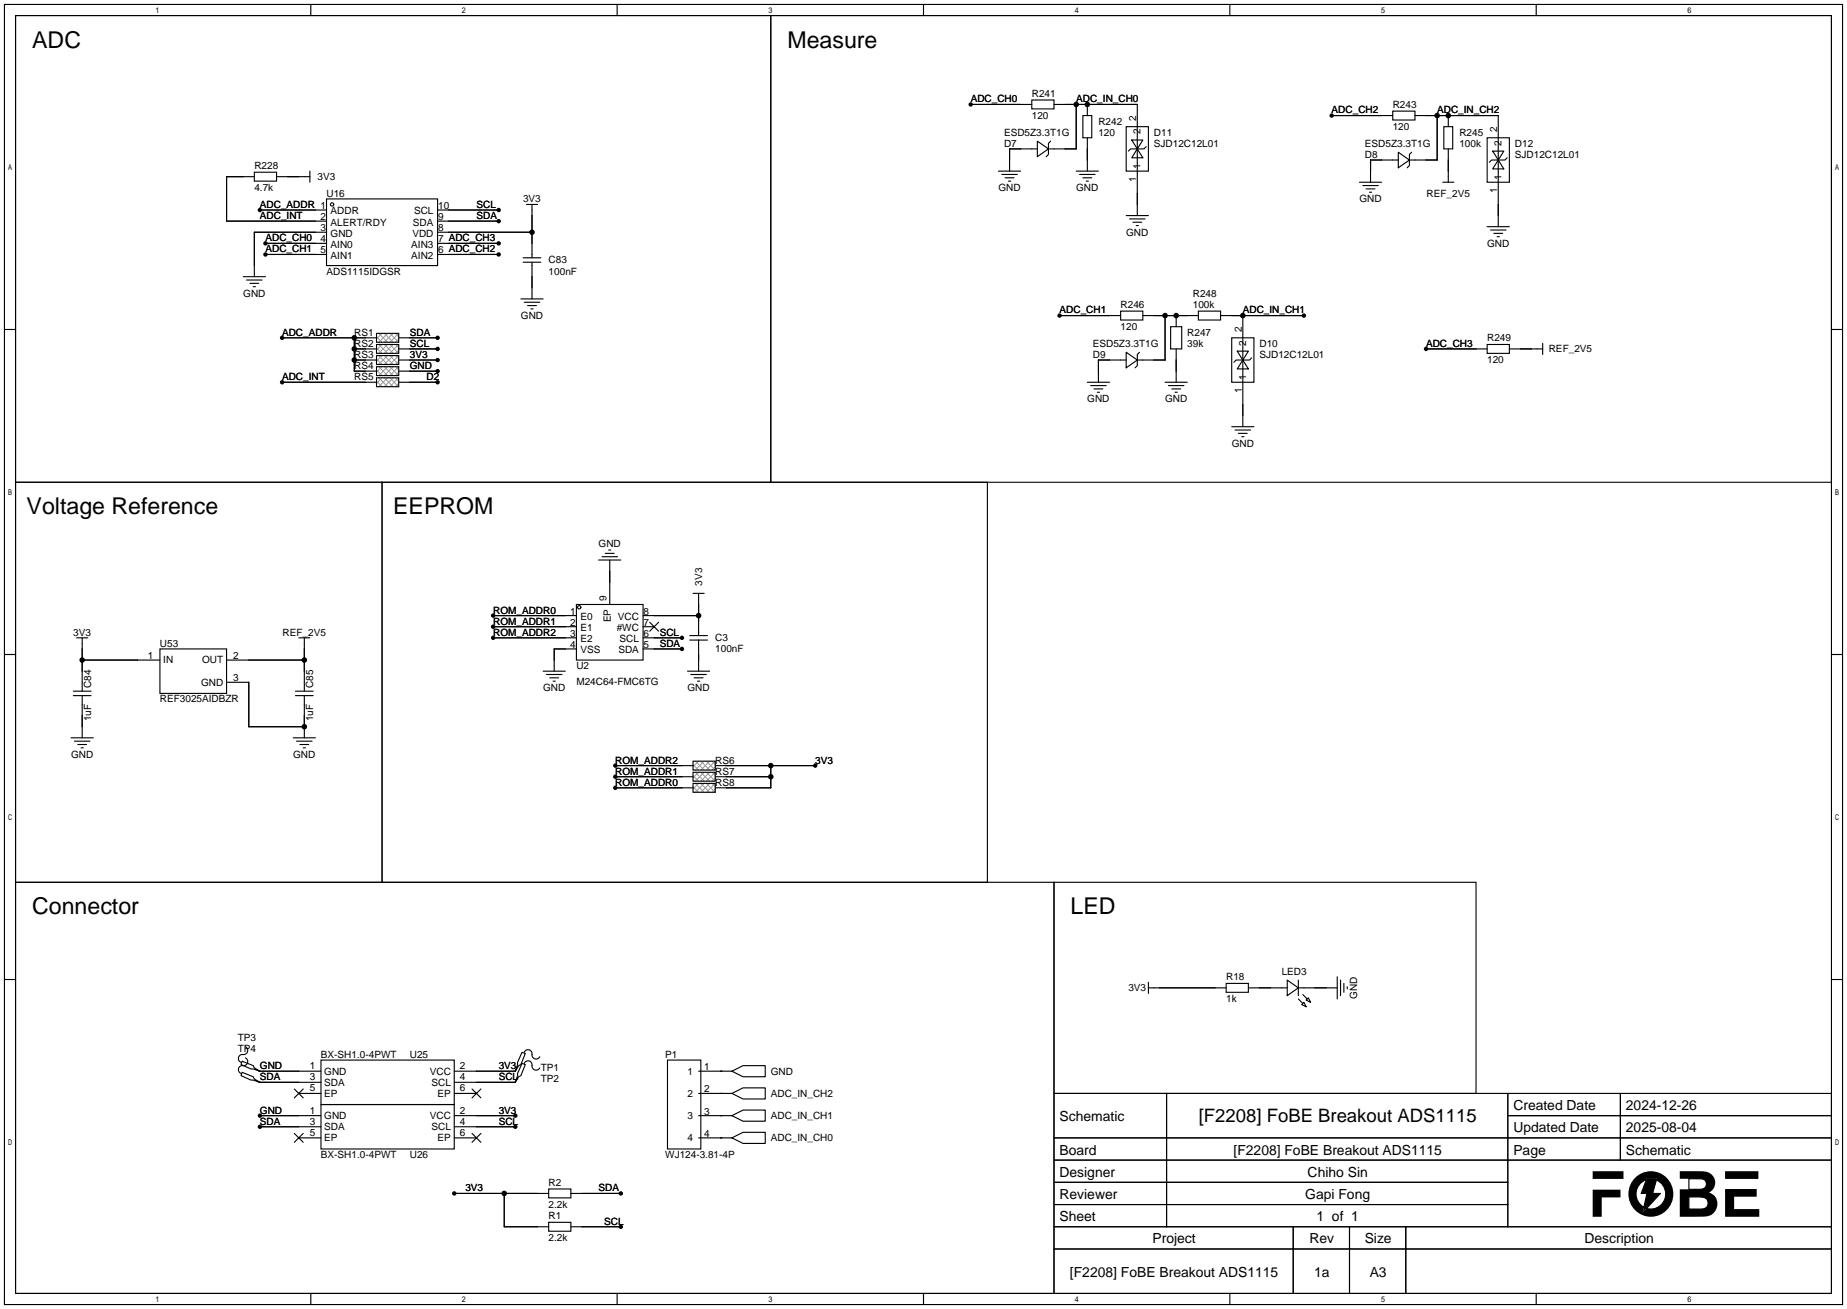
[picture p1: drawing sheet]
<svg xmlns="http://www.w3.org/2000/svg" width="422mm" height="299mm" viewBox="0 0 422 299" stroke-linecap="round" stroke-linejoin="round" font-family="sans-serif">
<g fill="#000">
<path d="M364.2 271.9h6.4v1.8h-4.3v4.4h-2.1zM364.2 267.7h7.1v1.8h-7.1zM376.7 269.3h2.2l-.9 3.5h1.8l-4.1 4.4 1-4.4h-1.4zM394.5 271.8h7.3v1.7h-5.2v2.9h5.7v1.7h-7.8zM394.5 267.7h7.6v1.8h-7.6z"/>
<path d="M372.4 272.9a5.2 5.2 0 0 0 10.3 0 5.2 5.2 0 0 0-10.3 0zM375 270.6l1.5-1 .2-.3h2.2l-.1 .4a3.4 3.4 0 0 1 2 4.3 3.4 3.4 0 0 1-4.2 2.2l-.9 1 .2-1.2a3.5 3.5 0 0 1-.9-5.4z"/>
<path d="M384.2 267.7v1.7l4.4 .1a1.26 1.26 0 0 1 1.6 1.2 1.26 1.26 0 0 1-1.6 1.1l-4.4 .1v6.2h3.5a7.2 7.2 0 0 0 3.9-.5 2.97 2.97 0 0 0 .7-4.1l-.5-.4-1-.5a2.6 2.6 0 0 0 1.3-3.2 2.6 2.6 0 0 0-3-1.7zM386.2 273.6h1.7a2.43 2.43 0 0 1 2.6 .9v1.2l-.6 .5-3.7 .2z"/>
<circle cx="222" cy="23.9" r=".51"/>
<circle cx="246.1" cy="23.9" r=".63"/>
<circle cx="248.7" cy="23.9" r=".63"/>
<circle cx="304.5" cy="26.4" r=".51"/>
<circle cx="328.7" cy="26.4" r=".63"/>
<circle cx="331.2" cy="26.4" r=".63"/>
<circle cx="59.4" cy="48" r=".51"/>
<circle cx="60.7" cy="55.6" r=".51"/>
<circle cx="60.7" cy="58.2" r=".51"/>
<circle cx="114" cy="55.6" r=".51"/>
<circle cx="114" cy="48" r=".51"/>
<circle cx="114" cy="50.5" r=".51"/>
<circle cx="114" cy="58.2" r=".51"/>
<circle cx="121.7" cy="53.1" r=".63"/>
<circle cx="64.5" cy="77.2" r=".51"/>
<circle cx="81" cy="77.2" r=".63"/>
<circle cx="81" cy="79.8" r=".63"/>
<circle cx="100.1" cy="79.8" r=".51"/>
<circle cx="100.1" cy="77.2" r=".51"/>
<circle cx="242.3" cy="72.1" r=".51"/>
<circle cx="266.4" cy="72.1" r=".63"/>
<circle cx="269" cy="72.1" r=".63"/>
<circle cx="284.2" cy="72.1" r=".63"/>
<circle cx="298.2" cy="72.1" r=".51"/>
<circle cx="326.1" cy="79.8" r=".51"/>
<circle cx="64.5" cy="87.4" r=".51"/>
<circle cx="81" cy="82.3" r=".63"/>
<circle cx="100.1" cy="87.4" r=".51"/>
<circle cx="100.1" cy="84.8" r=".51"/>
<circle cx="100.1" cy="82.3" r=".51"/>
<circle cx="18.8" cy="150.9" r=".63"/>
<circle cx="69.6" cy="150.9" r=".63"/>
<circle cx="112.8" cy="145.8" r=".51"/>
<circle cx="112.8" cy="140.7" r=".51"/>
<circle cx="112.8" cy="143.3" r=".51"/>
<circle cx="156" cy="145.8" r=".51"/>
<circle cx="156" cy="148.3" r=".51"/>
<circle cx="159.8" cy="140.7" r=".63"/>
<circle cx="69.6" cy="166.1" r=".63"/>
<circle cx="140.7" cy="177.5" r=".51"/>
<circle cx="140.7" cy="175" r=".51"/>
<circle cx="176.3" cy="175" r=".63"/>
<circle cx="176.3" cy="177.5" r=".63"/>
<circle cx="186.4" cy="175" r=".51"/>
<circle cx="140.7" cy="180.1" r=".51"/>
<circle cx="59.4" cy="255" r=".51"/>
<circle cx="59.4" cy="257.6" r=".51"/>
<circle cx="117.9" cy="255" r=".51"/>
<circle cx="117.9" cy="257.6" r=".51"/>
<circle cx="103.9" cy="272.8" r=".51"/>
<circle cx="115.3" cy="272.8" r=".63"/>
<circle cx="142" cy="272.8" r=".51"/>
<circle cx="142" cy="280.4" r=".51"/>
</g>
<g fill="none" stroke="#000" stroke-width=".25">
<path d="M1 1h420.4v297.2h-420.4zM3.6 3.6h415.2v292.1h-415.2zM3.6 3.6h172.7v106.6h-172.7zM71.1 1v2.6M141.1 1v2.6M176.3 3.6h242.5v106.6h-242.5zM211.2 1v2.6M281.3 1v2.6M351.3 1v2.6M58.2 39.4h5v2h-5zM70.9 39.1v2.6M222 23.9h14"/>
<path d="M228.3 39.1h5.1M229.1 39.9h3.6M236 22.9h5v2h-5zM237.2 32.3l2.6 1.7-2.6 1.8zM237.2 34h-6.3v5.1M240.3 32.3l-.5 .5v2.5l-.5 .5M241 23.9h19.1v25.4M246.1 23.9v10.1h-6.3M246.1 39.1h5.1M246.9 39.9h3.5M247.6 26.4h2.1v5.1h-2.1zM248.7 23.9v2.5"/>
<path d="M248.7 31.5v7.6M257.6 29h5v10.1h-5zM258.8 32h2.6l-1.3 2zM260.1 34l1.3 2.1h-2.6zM262.1 33.5l-.5 .5h-3l-.5 .5M304.5 26.4h14M318.5 25.4h5.1v2h-5.1zM319.8 34.8l2.5 1.8-2.5 1.8zM319.8 36.6h-6.4v5.1M322.8 34.8l-.5 .5v2.5l-.5 .6M323.6 26.4h19v25.4M328.7 26.4v10.2h-6.4"/>
<path d="M330.2 29h2v5h-2zM331.2 26.4v2.6M331.2 34v7.7M340.1 31.5h5.1v10.2h-5.1zM341.4 34.5h2.5l-1.3 2.1zM342.6 36.6l1.3 2h-2.5zM344.7 36.1l-.5 .5h-3.1l-.5 .5M58.2 40.4h-6.4v10.1h22.9M59.4 48h15.3M60.7 55.6h14M60.7 58.2h14M63.2 40.4h7.7"/>
<path d="M74.7 45.5h25.4v15.2h-25.4zM74.7 53.1h-16.5v10.1M100.1 48h13.9M100.1 50.5h13.9M100.1 53.1h21.6M100.1 55.6h13.9M100.1 58.2h13.9M119.6 59.9h4.1M119.6 58.9h4.1M120.4 46.7h2.5M121.7 46.7v12.2M121.7 59.9v8.4"/>
<path d="M229.9 40.6h2M230.6 41.4h.5M247.6 40.6h2.1M248.4 41.4h.5M257.6 49.3h5M258.3 50h3.6M259.1 50.8h2M259.8 51.6h.5M310.9 41.7h5.1M311.7 42.4h3.5M312.4 43.2h2.1M313.2 43.9h.5"/>
<path d="M329.9 41.7h2.6M340.1 51.8h5.1M340.9 52.6h3.5M341.6 53.3h2.1M342.4 54.1h.5M1 75.3h2.6M55.6 63.2h5.1M56.4 64h3.5M57.1 64.8h2.1M57.9 65.5h.5M64.5 77.2h21.6M81 77.2v7.6h5.1"/>
<path d="M81 79.8h5.1M86.1 78.7h5.1v2.1h-5.1zM86.1 76.2h5.1v2h-5.1zM91.2 77.2h8.9M91.2 79.8h8.9M119.1 68.3h5.1M119.9 69.1h3.5M120.6 69.9h2.1M121.4 70.6h.5M242.3 72.1h14M256.3 71.1h5.1v2.1h-5.1zM261.4 72.1h12.7"/>
<path d="M266.4 72.1v10.2h-6.3M267.7 74.7h2.6v5.1h-2.6zM269 72.1v2.6M269 79.8v7.6M274.1 71.1h5v2.1h-5zM279.1 72.1h19.1M281.7 77.2h5.1v10.2h-5.1zM284.2 72.1v25.4M326.1 79.8h14M340.1 78.7h5.1v2.1h-5.1zM345.2 79.8h7.6M352.8 78.5v2.5"/>
<path d="M418.8 75.3h2.6M64.5 87.4h21.6M81 82.3h5.1M86.1 86.4h5.1v2h-5.1zM86.1 81.3h5.1v2h-5.1zM86.1 83.8h5.1v2.1h-5.1zM91.2 82.3h8.9M91.2 84.8h8.9M91.2 87.4h8.9M248.7 87.4h5M249.4 88.1h3.6M250.2 88.9h2"/>
<path d="M251 89.7h.5M257.6 80.5l2.5 1.8-2.5 1.8zM257.6 82.3h-6.4v5.1M260.6 80.5l-.5 .5v2.6l-.5 .5M266.4 87.4h5.1M267.2 88.1h3.6M268 88.9h2M268.7 89.7h.5M281.7 97.5h5.1M282.4 98.3h3.6M283 80.3h2.5l-1.3 2zM283.2 99.1h2"/>
<path d="M284 99.8h.5M284.2 82.3l1.3 2h-2.5zM286.3 81.8l-.5 .5h-3.1l-.5 .5M3.6 110.2h83.8v91.5h-83.8zM87.4 110.2h138.4v91.5h-138.4zM131.8 138.2h15.3v12.7h-15.3zM136.9 128h5.1M137.7 127.3h3.5M138.4 126.5h2.1M139.2 125.7h.5M139.4 128v10.2M158.5 135.6h2.5"/>
<path d="M159.8 135.6v9.7M1 149.6h2.6M16.8 159h4M16.8 158h4M17.5 145.8h2.6M18.8 145.8v12.2M18.8 159v9.7M18.8 150.9h17.8M36.6 148.3h15.2v10.2h-15.2zM51.8 150.9h17.8M51.8 156h5.1v10.1h12.7M67.6 159h4"/>
<path d="M67.6 158h4M68.3 145.8h2.6M69.6 145.8v12.2M69.6 159v9.7M112.8 140.7h19M112.8 143.3h19M112.8 145.8h19M124.2 153.4h5.1M125 154.2h3.5M125.7 154.9h2.1M126.5 155.7h.5M131.8 148.3h-5.1v5.1"/>
<path d="M147.1 140.7h12.7M147.1 143.3h2.5M147.1 145.8h8.9M147.1 148.3h8.9M148.6 142.2l2 2.1M150.6 142.2l-2 2.1M157.2 153.4h5.1M157.7 146.3h4.1M157.7 145.3h4.1M158 154.2h3.5M158.7 154.9h2.1M159.5 155.7h.5"/>
<path d="M159.8 146.3v7.1M418.8 149.6h2.6M16.3 168.7h5M17 169.4h3.6M17.8 170.2h2M18.5 170.9h.5M67.1 168.7h5M67.8 169.4h3.6M68.6 170.2h2M69.3 170.9h.5M140.7 175h17.8M140.7 177.5h17.8"/>
<path d="M158.5 179.1h5.1v2h-5.1zM158.5 174h5.1v2h-5.1zM158.5 176.5h5.1v2.1h-5.1zM163.6 175h22.8M163.6 177.5h12.7M176.3 175v5.1h-12.7M140.7 180.1h17.8M3.6 201.7h237.4v94h-237.4zM241 201.7h96.6v48.2h-96.6zM1 223.9h2.6M56.1 239.3a.98 .98 0 0 1 .5 1.3 .98 .98 0 0 1-1.3 .4 .93 .93 0 0 0-.8 .9 .93 .93 0 0 0 .6 .9M262.6 225.8h17.8"/>
<path d="M262.6 224.5v2.6M280.4 224.8h5.1v2h-5.1zM285.5 225.8h8.9M294.4 224l2.5 1.8-2.5 1.8zM296.9 225.8h8.9M296.9 228.3l1 1.1M296.9 224v3.6M297.7 229.6l.5-.5 .5 1zM297.9 227.3l1.1 1M298.7 228.6l.5-.5 .5 1zM305.8 223.3v5M306.6 224v3.6"/>
<path d="M307.3 224.8v2M308.1 225.6v.5M418.8 223.9h2.6M55.4 242.6l2.5 1 .3 .5 1.2 .8-1.5-.6h-.5l-2.3-1zM55.4 245.1l2.5 1 .3 .5 1.2 .8-1.5-.5h-.5l-2.3-1zM56.1 241.8a.98 .98 0 0 1 .5 1.3 .98 .98 0 0 1-1.3 .5 .93 .93 0 0 0-.8 .8 .93 .93 0 0 0 .6 1M59.2 244.9h14.2M59.2 247.4h14.2M59.4 255h14M59.4 257.6h14M67.3 248.9l2 2.1M67.3 259.1l2 2"/>
<path d="M68.3 249.9h5.1M69.3 248.9l-2 2.1M69.3 259.1l-2 2M73.4 242.3h30.5v10.2h-30.5zM73.4 252.5h30.5v10.1h-30.5zM103.9 249.9h5.1M103.9 255h14M103.9 244.9h14M103.9 247.4h14M103.9 257.6h14M107.9 248.9l2.1 2.1M107.9 259.1l2.1 2"/>
<path d="M110 248.9l-2.1 2.1M110 259.1l-2.1 2M117.9 244.6v.3M117.9 247.1v.3M119.4 240.5l.7 .3-1 2.5-.5 .3-.7 1.3 .5-1.6v-.5zM119.4 243.1l.7 .2-1 2.6-.5 .2-.7 1.3 .5-1.5v-.5zM119.9 240.5a.93 .93 0 0 1 1.1-.5 .93 .93 0 0 1 .7 1 .94 .94 0 0 0 .6 1 .94 .94 0 0 0 1.1-.4M119.9 243.1a.93 .93 0 0 1 1.1-.6 .93 .93 0 0 1 .7 1.1 .94 .94 0 0 0 .6 1 .94 .94 0 0 0 1.1-.5M152.7 242.3h7.6v20.3h-7.6zM159.8 249.9h7.6M159.8 255h7.6M159.8 244.9h7.6"/>
<path d="M164.8 255h.1M164.8 249.9h.1M164.8 244.9h.1M167.4 255l2.5-1.3h5.1v2.6h-5.1zM167.4 249.9l2.5-1.2h5.1v2.5h-5.1zM167.4 244.9l2.5-1.3h5.1v2.5h-5.1zM241 249.9h177.8v45.8h-177.8zM266.8 249.9v30.5M344.8 249.9v30.5M344.8 255h74M370.6 249.9v15.3M68.3 260.1h5.1"/>
<path d="M103.9 260.1h5.1M103.9 272.8h21.6M115.3 272.8v7.6h10.2M125.5 279.4h5.1v2h-5.1zM125.5 271.8h5.1v2h-5.1zM130.6 272.8h11.4M159.8 260.1h7.6M164.8 260.1h.1M167.4 260.1l2.5-1.3h5.1v2.6h-5.1zM241 260.1h177.8M241 265.2h177.8M241 270.3h103.8"/>
<path d="M241 275.3h103.8M375 270.6l1.5-.9-1.2 3.1h1.3l-.7 3.2a3.5 3.5 0 0 1-.9-5.4zM378.8 269.7a3.4 3.4 0 0 1 2 4.3 3.4 3.4 0 0 1-4.2 2.2l3.2-3.4h-1.8zM386.2 273.6h3.1a1.36 1.36 0 0 1 1.3 1.5 1.36 1.36 0 0 1-1.5 1.3h-2.9zM386.2 269.4l2.4 .1a1.26 1.26 0 0 1 1.6 1.2 1.26 1.26 0 0 1-1.6 1.1l-2.4 .1zM71.1 295.7v2.5M130.6 280.4h11.4M141.1 295.7v2.5M211.2 295.7v2.5M241 280.4h177.8M241 285.5h177.8M281.3 295.7v2.5"/>
<path d="M295.8 280.4v15.3M308.6 280.4v15.3M321.5 280.4v15.3M351.3 295.7v2.5"/>
<circle cx="75.9" cy="46.7" r=".38"/>
<circle cx="132.5" cy="138.8" r=".38"/>
</g>
<g fill="none" stroke="#999" stroke-width=".23">
<path d="M86.1 79.5l1.3 1.3M86.1 77l1.3 1.2M86.6 78.7l2 2.1M86.6 76.2l2 2M87.4 78.7l-1.3 1.3M87.4 76.2l-1.3 1.3M87.9 78.7l2 2.1M87.9 76.2l2 2M88.6 78.7l-2 2.1M88.6 76.2l-2 2M89.2 78.7l2 2.1M89.2 76.2l2 2"/>
<path d="M89.9 78.7l-2 2.1M89.9 76.2l-2 2M90.4 78.7l.8 .8M90.4 76.2l.8 .8M91.2 77.5l-.8 .7M91.2 78.7l-2 2.1M91.2 76.2l-2 2M86.1 87.1l1.3 1.3M86.1 84.6l1.3 1.3M86.1 82l1.3 1.3M86.6 86.4l2 2M86.6 81.3l2 2"/>
<path d="M86.6 83.8l2 2.1M87.4 86.4l-1.3 1.2M87.4 81.3l-1.3 1.3M87.4 83.8l-1.3 1.3M87.9 86.4l2 2M87.9 83.8l2 2.1M87.9 81.3l2 2M88.6 86.4l-2 2M88.6 81.3l-2 2M88.6 83.8l-2 2.1M89.2 86.4l2 2M89.2 83.8l2 2.1"/>
<path d="M89.2 81.3l2 2M89.9 83.8l-2 2.1M89.9 86.4l-2 2M89.9 81.3l-2 2M90.4 86.4l.8 .7M90.4 83.8l.8 .8M90.4 81.3l.8 .7M91.2 82.6l-.8 .7M91.2 83.8l-2 2.1M91.2 85.1l-.8 .8M91.2 86.4l-2 2M91.2 87.6l-.8 .8"/>
<path d="M91.2 80l-.8 .8M91.2 81.3l-2 2M158.5 179.8l1.3 1.3M158.5 177.3l1.3 1.3M158.5 174.8l1.3 1.2M159 179.1l2 2M159 176.5l2 2.1M159 174l2 2M159.8 179.1l-1.3 1.2M159.8 174l-1.3 1.3M159.8 176.5l-1.3 1.3M160.3 179.1l2 2"/>
<path d="M160.3 176.5l2 2.1M160.3 174l2 2M161 179.1l-2 2M161 174l-2 2M161 176.5l-2 2.1M161.5 179.1l2.1 2M161.5 176.5l2.1 2.1M161.5 174l2.1 2M162.3 176.5l-2 2.1M162.3 179.1l-2 2M162.3 174l-2 2M162.8 179.1l.8 .7"/>
<path d="M162.8 174l.8 .8M162.8 176.5l.8 .8M163.6 175.3l-.8 .7M163.6 176.5l-2.1 2.1M163.6 177.8l-.8 .8M163.6 179.1l-2.1 2M163.6 174l-2.1 2M163.6 180.3l-.8 .8"/>
</g>
<g font-size="5.3">
<text x="7.4" y="10.9">ADC</text>
<text x="180.1" y="10.9">Measure</text>
<text x="6.1" y="117.5">Voltage Reference</text>
<text x="89.9" y="117.5">EEPROM</text>
<text x="7.4" y="209">Connector</text>
<text x="244.9" y="209">LED</text>
</g>
<text font-size="4.2" x="274.2" y="256.5">[F2208] FoBE Breakout ADS1115</text>
<g font-size="3.2">
<text x="242.3" y="256.3">Schematic</text>
<text x="346.1" y="253.7">Created Date</text>
<text x="371.8" y="253.7">2024-12-26</text>
<text x="242.3" y="263.9">Board</text>
<text x="282.1" y="263.9">[F2208] FoBE Breakout ADS1115</text>
<text x="346.1" y="258.8">Updated Date</text>
<text x="346.1" y="263.9">Page</text>
<text x="371.8" y="258.8">2025-08-04</text>
<text x="371.8" y="263.9">Schematic</text>
<text x="242.3" y="269">Designer</text>
<text x="299.1" y="269">Chiho Sin</text>
<text x="242.3" y="274.1">Reviewer</text>
<text x="298.5" y="274.1">Gapi Fong</text>
<text x="242.3" y="279.1">Sheet</text>
<text x="301.1" y="279.1">1 of 1</text>
<text x="263.6" y="284.2">Project</text>
<text x="299.5" y="284.2">Rev</text>
<text x="312.1" y="284.2">Size</text>
<text x="362.4" y="284.2">Description</text>
<text x="244.7" y="291.8">[F2208] FoBE Breakout ADS1115</text>
<text x="300.6" y="291.8">1a</text>
<text x="313.2" y="291.8">A3</text>
</g>
<g font-size="2.3">
<text x="222" y="23.4">ADC_CH0</text>
<text x="236" y="22.1">R241</text>
<text x="246.1" y="23.4">ADC_IN_CH0</text>
<text x="236" y="27.2">120</text>
<text x="251.2" y="28.5">R242</text>
<text x="259.8" y="27.7" transform="rotate(-90 259.8 27.7)">2</text>
<text x="304.5" y="25.9">ADC_CH2</text>
<text x="318.5" y="24.7">R243</text>
<text x="318.5" y="29.7">120</text>
<text x="328.7" y="25.9">ADC_IN_CH2</text>
<text x="229.6" y="33.6">D7</text>
<text x="229.6" y="31">ESD5Z3.3T1G</text>
<text x="251.2" y="31">120</text>
<text x="260.9" y="30.7" transform="rotate(-90 260.9 30.7)">2</text>
<text x="263.9" y="31">D11</text>
<text x="263.9" y="33.6">SJD12C12L01</text>
<text x="312.2" y="33.6">ESD5Z3.3T1G</text>
<text x="333.8" y="31">R245</text>
<text x="333.8" y="33.6">100k</text>
<text x="342.4" y="30.2" transform="rotate(-90 342.4 30.2)">2</text>
<text x="343.4" y="33.3" transform="rotate(-90 343.4 33.3)">2</text>
<text x="346.5" y="33.6">D12</text>
<text x="58.2" y="38.6">R228</text>
<text x="72.6" y="41.2">3V3</text>
<text x="259.8" y="41.7" transform="rotate(-90 259.8 41.7)">1</text>
<text x="260.9" y="38.6" transform="rotate(-90 260.9 38.6)">1</text>
<text x="312.2" y="36.1">D8</text>
<text x="343.4" y="41.1" transform="rotate(-90 343.4 41.1)">1</text>
<text x="346.5" y="36.1">SJD12C12L01</text>
<text x="58.2" y="43.7">4.7k</text>
<text x="59.4" y="47.5">ADC_ADDR 1</text>
<text x="74.7" y="45">U16</text>
<text x="100.2" y="47.8">10</text>
<text x="109" y="47.5">SCL</text>
<text x="119.6" y="46.3">3V3</text>
<text x="228.3" y="43.7">GND</text>
<text x="246.1" y="43.7">GND</text>
<text x="310.9" y="46.3">GND</text>
<text x="326.3" y="45">REF_2V5</text>
<text x="342.4" y="44.2" transform="rotate(-90 342.4 44.2)">1</text>
<text x="59.4" y="50.1">ADC_INT</text>
<text x="73.3" y="50.3">2</text>
<text x="73.3" y="52.8">3</text>
<text x="75.6" y="49">ADDR</text>
<text x="75.6" y="51.6">ALERT/RDY</text>
<text x="94.4" y="51.6">SDA</text>
<text x="94.7" y="49">SCL</text>
<text x="100.2" y="52.8">8</text>
<text x="100.2" y="50.3">9</text>
<text x="109" y="50.1">SDA</text>
<text x="257.6" y="53.9">GND</text>
<text x="60.7" y="57.7">ADC_CH1</text>
<text x="60.7" y="55.1">ADC_CH0</text>
<text x="73.3" y="55.4">4</text>
<text x="73.3" y="57.9">5</text>
<text x="75.6" y="54.1">GND</text>
<text x="75.6" y="56.6">AIN0</text>
<text x="75.6" y="59.2">AIN1</text>
<text x="94.1" y="59.2">AIN2</text>
<text x="94.1" y="56.6">AIN3</text>
<text x="94.3" y="54.1">VDD</text>
<text x="100.2" y="57.9">6 ADC_CH2</text>
<text x="100.2" y="55.4">7 ADC_CH3</text>
<text x="340.1" y="56.4">GND</text>
<text x="74.7" y="62.8">ADS1115IDGSR</text>
<text x="125.5" y="60.2">C83</text>
<text x="125.5" y="62.8">100nF</text>
<text x="55.6" y="67.8">GND</text>
<text x="242.3" y="71.7">ADC_CH1</text>
<text x="256.3" y="70.4">R246</text>
<text x="272.8" y="67.8">R248</text>
<text x="272.8" y="70.4">100k</text>
<text x="284.2" y="71.7">ADC_IN_CH1</text>
<text x="64.5" y="76.7">ADC_ADDR</text>
<text x="81" y="76.7">RS1</text>
<text x="93.7" y="76.7">SDA</text>
<text x="119.1" y="72.9">GND</text>
<text x="256.3" y="75.5">120</text>
<text x="271.5" y="76.7">R247</text>
<text x="284" y="75.9" transform="rotate(-90 284 75.9)">2</text>
<text x="81" y="81.8">RS3</text>
<text x="81" y="79.3">RS2</text>
<text x="93.7" y="79.3">SCL</text>
<text x="93.7" y="81.8">3V3</text>
<text x="249.9" y="81.8">D9</text>
<text x="249.9" y="79.3">ESD5Z3.3T1G</text>
<text x="271.5" y="79.3">39k</text>
<text x="285" y="79" transform="rotate(-90 285 79)">2</text>
<text x="288" y="79.3">D10</text>
<text x="288" y="81.8">SJD12C12L01</text>
<text x="326.1" y="79.3">ADC_CH3</text>
<text x="340.1" y="78">R249</text>
<text x="340.1" y="83.1">120</text>
<text x="354.2" y="80.5">REF_2V5</text>
<text x="64.5" y="86.9">ADC_INT</text>
<text x="81" y="86.9">RS5</text>
<text x="81" y="84.4">RS4</text>
<text x="93.7" y="84.4">GND</text>
<text x="97.5" y="86.9">D2</text>
<text x="284" y="89.9" transform="rotate(-90 284 89.9)">1</text>
<text x="285" y="86.9" transform="rotate(-90 285 86.9)">1</text>
<text x="248.7" y="92">GND</text>
<text x="266.4" y="92">GND</text>
<text x="281.7" y="102.1">GND</text>
<text x="136.9" y="125">GND</text>
<text x="138.7" y="137.4" transform="rotate(-90 138.7 137.4)">9</text>
<text x="160.6" y="133.9" transform="rotate(-90 160.6 133.9)">3V3</text>
<text x="112.8" y="140.2">ROM_ADDR0</text>
<text x="112.8" y="142.8">ROM_ADDR1</text>
<text x="130.4" y="140.5">1</text>
<text x="130.4" y="143">2</text>
<text x="132.8" y="141.7">E0</text>
<text x="139.7" y="142.2" transform="rotate(-90 139.7 142.2)">EP</text>
<text x="141.3" y="141.7">VCC</text>
<text x="147.2" y="143">7</text>
<text x="147.2" y="140.5">8</text>
<text x="16.8" y="145.3">3V3</text>
<text x="36.6" y="147.9">U53</text>
<text x="64.6" y="145.3">REF_2V5</text>
<text x="112.8" y="145.3">ROM_ADDR2</text>
<text x="130.4" y="145.5">3</text>
<text x="130.4" y="148.1">4</text>
<text x="132.8" y="144.3">E1</text>
<text x="132.8" y="146.8">E2</text>
<text x="132.8" y="149.4">VSS</text>
<text x="141" y="144.3">#WC</text>
<text x="141.4" y="149.4">SDA</text>
<text x="141.7" y="146.8">SCL</text>
<text x="147.2" y="148.1">5</text>
<text x="147.2" y="145.5">6</text>
<text x="150.9" y="147.9">SDA</text>
<text x="150.9" y="145.3">SCL</text>
<text x="163.6" y="146.6">C3</text>
<text x="163.6" y="149.1">100nF</text>
<text x="33.8" y="150.6">1</text>
<text x="37.3" y="151.6">IN</text>
<text x="46.2" y="151.6">OUT</text>
<text x="53.3" y="150.6">2</text>
<text x="53.3" y="155.7">3</text>
<text x="131.8" y="152.9">U2</text>
<text x="20.9" y="157.2" transform="rotate(-90 20.9 157.2)">C84</text>
<text x="36.6" y="160.6">REF3025AIDBZR</text>
<text x="46" y="156.7">GND</text>
<text x="71.7" y="157.2" transform="rotate(-90 71.7 157.2)">C85</text>
<text x="124.2" y="158">GND</text>
<text x="131.8" y="156.5">M24C64-FMC6TG</text>
<text x="157.2" y="158">GND</text>
<text x="20.9" y="164.8" transform="rotate(-90 20.9 164.8)">1uF</text>
<text x="71.7" y="164.8" transform="rotate(-90 71.7 164.8)">1uF</text>
<text x="16.3" y="173.3">GND</text>
<text x="67.1" y="173.3">GND</text>
<text x="140.7" y="174.5">ROM_ADDR2</text>
<text x="140.7" y="177.1">ROM_ADDR1</text>
<text x="140.7" y="179.6">ROM_ADDR0</text>
<text x="163.6" y="179.6">RS8</text>
<text x="163.6" y="174.5">RS6</text>
<text x="163.6" y="177.1">RS7</text>
<text x="186.4" y="174.5">3V3</text>
<text x="258.1" y="226.6">3V3</text>
<text x="280.4" y="224.1">R18</text>
<text x="293.1" y="222.8">LED3</text>
<text x="280.4" y="229.1">1k</text>
<text x="310.4" y="228.3" transform="rotate(-90 310.4 228.3)">GND</text>
<text x="54.4" y="238">TP3</text>
<text x="54.4" y="240.6">TP4</text>
<text x="59.4" y="244.4">GND</text>
<text x="70.9" y="244.4">1</text>
<text x="73.4" y="241.8">BX-SH1.0-4PWT</text>
<text x="74.2" y="245.6">GND</text>
<text x="93.7" y="241.8">U25</text>
<text x="98.3" y="245.6">VCC</text>
<text x="105.2" y="244.4">2</text>
<text x="114" y="244.4">3V3</text>
<text x="123.7" y="244.9">TP1</text>
<text x="152.1" y="241.8">P1</text>
<text x="157.2" y="245.6">1</text>
<text x="161" y="244.6">1</text>
<text x="176.3" y="245.6">GND</text>
<text x="59.4" y="246.9">SDA</text>
<text x="70.9" y="249.5">5</text>
<text x="70.9" y="246.9">3</text>
<text x="74.2" y="250.7">EP</text>
<text x="74.2" y="248.2">SDA</text>
<text x="98.7" y="248.2">SCL</text>
<text x="100.1" y="250.7">EP</text>
<text x="105.2" y="249.5">6</text>
<text x="105.2" y="246.9">4</text>
<text x="114" y="246.9">SCL</text>
<text x="123.7" y="247.4">TP2</text>
<text x="157.2" y="250.7">2</text>
<text x="161" y="249.7">2</text>
<text x="176.3" y="250.7">ADC_IN_CH2</text>
<text x="59.4" y="257.1">SDA</text>
<text x="59.4" y="254.5">GND</text>
<text x="70.9" y="257.1">3</text>
<text x="70.9" y="254.5">1</text>
<text x="74.2" y="255.8">GND</text>
<text x="98.3" y="255.8">VCC</text>
<text x="105.2" y="257.1">4</text>
<text x="105.2" y="254.5">2</text>
<text x="114" y="254.5">3V3</text>
<text x="114" y="257.1">SCL</text>
<text x="157.2" y="255.8">3</text>
<text x="161" y="254.8">3</text>
<text x="176.3" y="255.8">ADC_IN_CH1</text>
<text x="70.9" y="259.6">5</text>
<text x="74.2" y="260.9">EP</text>
<text x="74.2" y="258.3">SDA</text>
<text x="98.7" y="258.3">SCL</text>
<text x="100.1" y="260.9">EP</text>
<text x="105.2" y="259.6">6</text>
<text x="157.2" y="260.9">4</text>
<text x="161" y="259.8">4</text>
<text x="176.3" y="260.9">ADC_IN_CH0</text>
<text x="73.4" y="264.7">BX-SH1.0-4PWT</text>
<text x="93.7" y="264.7">U26</text>
<text x="152.1" y="264.7">WJ124-3.81-4P</text>
<text x="106.4" y="272.3">3V3</text>
<text x="125.5" y="271">R2</text>
<text x="136.9" y="272.3">SDA</text>
<text x="125.5" y="278.7">R1</text>
<text x="125.5" y="276.1">2.2k</text>
<text x="138.2" y="279.9">SCL</text>
<text x="125.5" y="283.7">2.2k</text>
</g>
</svg>
